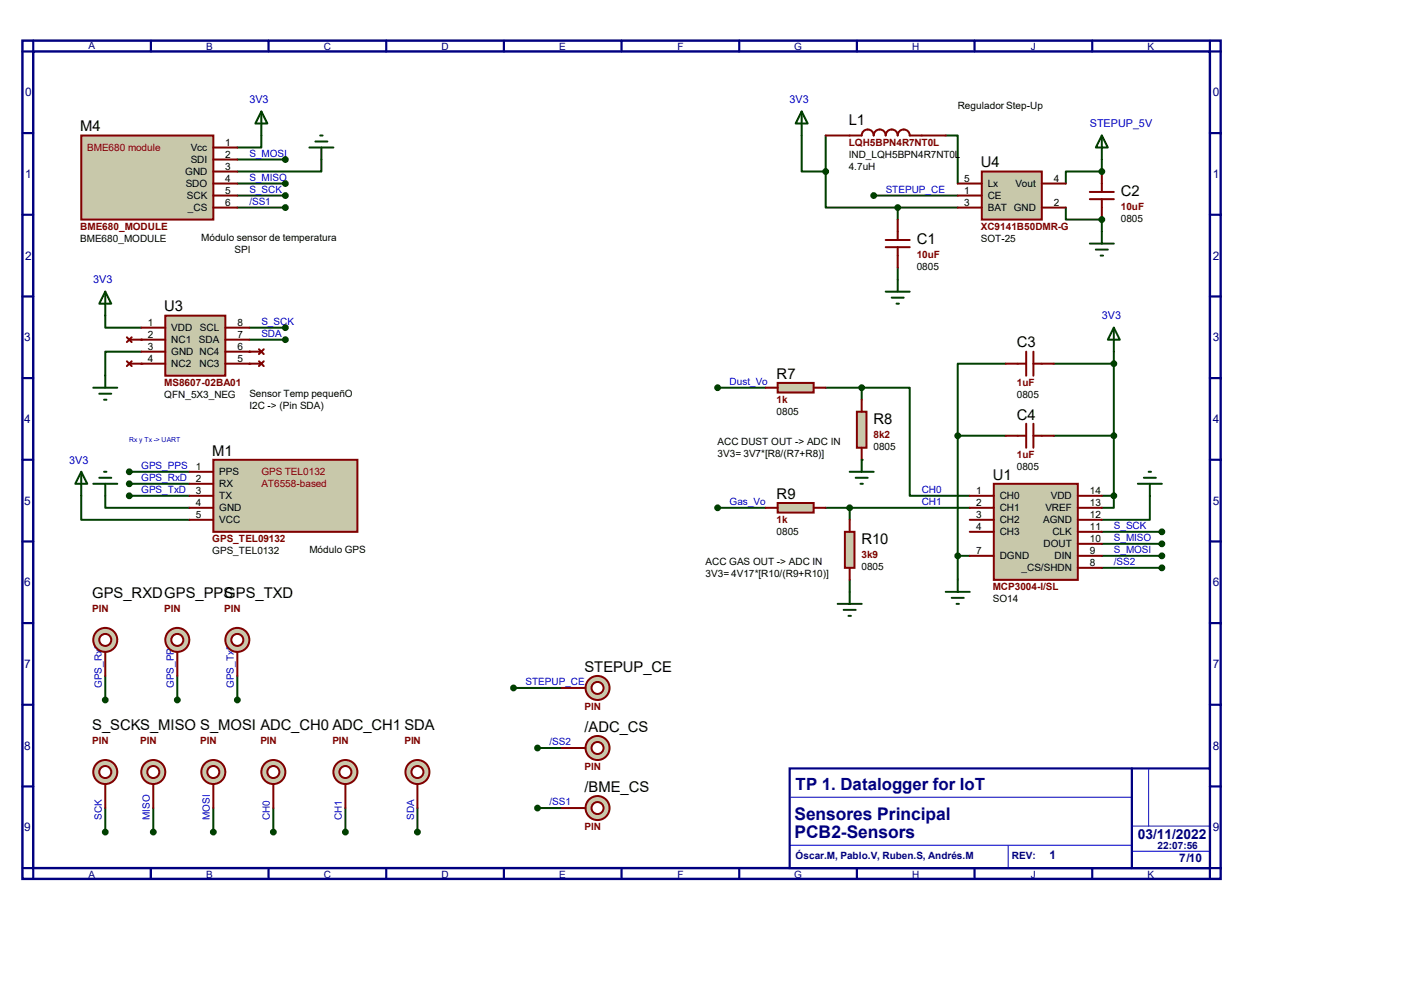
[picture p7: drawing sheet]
<svg xmlns="http://www.w3.org/2000/svg" width="297mm" height="210mm" viewBox="0 0 297 210" stroke-linecap="round" stroke-linejoin="round" font-family="sans-serif">
<path d="M4.7 8.6h253.5v177.3h-253.5zM7 10.9h248.9v172.7h-248.9z" fill="none" stroke="#000080" stroke-width=".51"/>
<path d="M7 8.6v2.3h-2.3M31.9 8.6v2.3" fill="none" stroke="#000080" stroke-width=".47"/>
<path d="M167 162.5h88.9v21.1h-88.9z" fill="#fff" stroke="#000080" stroke-width=".47"/>
<g fill="none" stroke="#000080" stroke-width=".47">
<path d="M56.8 8.6v2.3M81.7 8.6v2.3M106.6 8.6v2.3M131.5 8.6v2.3M156.4 8.6v2.3M181.3 8.6v2.3M206.2 8.6v2.3M231.1 8.6v2.3M255.9 8.6v2.3h2.3M4.7 28.2h2.3M255.9 28.2h2.3M4.7 45.4h2.3"/>
<path d="M255.9 45.4h2.3M4.7 62.7h2.3M4.7 80h2.3M255.9 62.7h2.3M255.9 80h2.3M4.7 97.2h2.3M255.9 97.2h2.3M4.7 114.5h2.3M255.9 114.5h2.3M4.7 131.8h2.3M255.9 131.8h2.3M4.7 149.1h2.3"/>
<path d="M255.9 149.1h2.3M4.7 166.3h2.3M239.4 162.5v21.1M255.9 166.3h2.3M4.7 183.6h2.3v2.3M31.9 183.6v2.3M56.8 183.6v2.3M81.7 183.6v2.3M106.6 183.6v2.3M131.5 183.6v2.3M156.4 183.6v2.3M181.3 183.6v2.3"/>
<path d="M206.2 183.6v2.3M231.1 183.6v2.3M258.2 183.6h-2.3v2.3"/>
</g>
<path d="M167 178.8h72.4M167.3 168.6h71.9M213.3 178.8v4.8M239.4 174.7h16.3M243 162.5v12.2M239.4 180h16.5" fill="none" stroke="#0000c0" stroke-width=".21"/>
<path d="M200.1 28.7h2.5v10.1M233.1 36.3h-7.6v2.5M189.9 56.6v2.5M202.6 43.9h-12.7v2.5M17.2 104.9v5h22.8M22.3 104.9v2.5h17.7" fill="none" stroke="#004000" stroke-width=".42"/>
<circle cx="233.1" cy="36.3" r=".21" fill="#004000"/>
<path d="M169.6 28.7v7.6h5.1M174.7 36.3v7.6h15.2M174.7 28.7v7.6M233.1 33.7v2.6M225.5 43.9v2.5h7.6" fill="none" stroke="#004000" stroke-width=".42"/>
<circle cx="233.1" cy="46.4" r=".21" fill="#004000"/>
<g fill="none" stroke="#004000" stroke-width=".42">
<path d="M50.2 33.7h10.2M50.2 38.8h10.2M55.3 28.7v2.5h-5.1M68 33.7v2.6h-17.8M50.2 41.4h10.2M50.2 43.9h10.2M233.1 46.4v2.6M212.8 76.9h-10.2v15.3M222.9 76.9h12.7M235.6 74.4v30.5M27.3 99.8h12.7M202.6 92.2h10.2"/>
<path d="M202.6 92.2v30.4M222.9 92.2h12.7M27.3 104.9h12.7M27.3 102.3h12.7M202.6 117.6h2.5M233.1 112.5h12.7M233.1 115h12.7M233.1 117.6h12.7M233.1 104.9h2.5M235.6 104.9v2.5h-2.5M243.2 104.9v5h-10.1M233.1 120.1h12.7"/>
</g>
<g fill="#004000">
<circle cx="29.9" cy="71.8" r=".21"/>
<circle cx="29.9" cy="76.9" r=".21"/>
<circle cx="52.7" cy="76.9" r=".21"/>
<circle cx="52.7" cy="74.4" r=".21"/>
</g>
<path d="M22.3 66.8v2.5h7.6M29.9 74.4h-7.6v5.1M52.7 69.3h7.7M52.7 71.8h7.7M113.7 158.2h5.1M22.3 170.9v5.1M32.4 170.9v5.1M45.1 170.9v5.1" fill="none" stroke="#004000" stroke-width=".42"/>
<circle cx="182.3" cy="97.2" r=".21" fill="#004000"/>
<g fill="none" stroke="#004000" stroke-width=".42">
<path d="M184.8 41.4h17.8M151.8 82h10.2M174.7 82h7.6M182.3 82h10.1v22.9h12.7M182.3 82v2.5M151.8 107.4h10.2M174.7 107.4h30.4M179.7 107.4v2.5M179.7 122.6v2.6M22.3 143v5M37.5 143v5M50.2 143v5"/>
<path d="M108.6 145.5h10.2M57.8 170.9v5.1M73.1 170.9v5.1M88.3 170.9v5.1M113.7 170.9h5.1"/>
</g>
<path d="M45.1 97.2h30.5v15.3h-30.5z" fill="#c8c8aa" stroke="#800000" stroke-width=".42"/>
<g fill="none" stroke="#800000" stroke-width=".42">
<path d="M174.7 28.7h7.6a1.27 1.27 0 0 1 1.3-1.3 1.27 1.27 0 0 1 1.2 1.3 1.27 1.27 0 0 1 1.3-1.3 1.27 1.27 0 0 1 1.3 1.3 1.27 1.27 0 0 1 1.2-1.3 1.27 1.27 0 0 1 1.3 1.3 1.27 1.27 0 0 1 1.3-1.3 1.27 1.27 0 0 1 1.2 1.3h7.7M233.1 36.3v4.3M187.4 52.3h5M187.4 50.8h5M189.9 46.4v4.4M189.9 52.3v4.3M230.5 42.1h5.1M230.5 40.6h5.1M233.1 42.1v4.3M40 99.8h5.1M40 109.9h5.1M40 107.4h5.1"/>
<path d="M40 104.9h5.1M40 102.3h5.1"/>
</g>
<g fill="none" stroke="#004000" stroke-width=".42">
<path d="M55.3 23.6l1.3 2.5h-2.6zM55.3 23.6v5.1M65.4 31.2h5.1M66.7 29.9h2.6M67.7 28.7h.5M68 31.2v2.5M169.6 23.6l1.3 2.5h-2.6zM169.6 23.6v5.1M233.1 28.7l1.3 2.5h-2.6zM233.1 28.7v5M189.9 59.1v2.6M230.5 51.5h5.1"/>
<path d="M231.8 52.8h2.6M232.8 54.1h.5M233.1 49v2.5M187.4 61.7h5M188.6 62.9h2.6M189.7 64.2h.5M17.2 99.8l1.3 2.5h-2.6zM17.2 99.8v5.1M22 99.8h.5M19.7 102.3h5.1M21 101h2.5M22.3 102.3v2.6"/>
</g>
<path d="M207.7 36.3h12.7v10.1h-12.7z" fill="#c8c8aa" stroke="#800000" stroke-width=".42"/>
<path d="M202.6 38.8h5.1M220.4 38.8h5.1M202.6 41.4h5.1M202.6 43.9h5.1M220.4 43.9h5.1" fill="none" stroke="#800000" stroke-width=".42"/>
<g fill="#004000" stroke="#004000" stroke-width=".42">
<circle cx="189.9" cy="43.9" r=".51"/>
<circle cx="233.1" cy="36.3" r=".51"/>
<circle cx="174.7" cy="36.3" r=".51"/>
<circle cx="233.1" cy="46.4" r=".51"/>
</g>
<path d="M210.2 102.3h17.8v20.3h-17.8z" fill="#c8c8aa" stroke="#800000" stroke-width=".42"/>
<g fill="none" stroke="#800000" stroke-width=".42">
<path d="M212.8 76.9h4.3M217.1 74.4v5.1M218.6 74.4v5.1M218.6 76.9h4.3M212.8 92.2h4.3M217.1 89.6v5.1M218.6 89.6v5.1M218.6 92.2h4.3M205.1 104.9h5.1M205.1 107.4h5.1M205.1 109.9h5.1M205.1 112.5h5.1"/>
<path d="M205.1 117.6h5.1M228 104.9h5.1M228 107.4h5.1M228 109.9h5.1M228 112.5h5.1M228 117.6h5.1M228 115h5.1M228 120.1h5.1"/>
</g>
<g fill="#004000" stroke="#004000" stroke-width=".42">
<circle cx="245.8" cy="112.5" r=".51"/>
<circle cx="245.8" cy="115" r=".51"/>
<circle cx="245.8" cy="117.6" r=".51"/>
<circle cx="245.8" cy="120.1" r=".51"/>
<circle cx="235.6" cy="76.9" r=".51"/>
<circle cx="235.6" cy="104.9" r=".51"/>
<circle cx="235.6" cy="92.2" r=".51"/>
<circle cx="202.6" cy="92.2" r=".51"/>
<circle cx="202.6" cy="117.6" r=".51"/>
<circle cx="27.3" cy="104.9" r=".51"/>
<circle cx="27.3" cy="102.3" r=".51"/>
<circle cx="27.3" cy="99.8" r=".51"/>
</g>
<path d="M235.6 69.3l1.3 2.5h-2.5zM235.6 69.3v5.1M243 99.8h.5M240.7 102.3h5.1M242 101h2.5M243.2 102.3v2.6M200.1 125.2h5M201.3 126.4h2.6M202.4 127.7h.5M202.6 122.6v2.6" fill="none" stroke="#004000" stroke-width=".42"/>
<path d="M17.2 28.7h27.9v17.7h-27.9z" fill="#c8c8aa" stroke="#800000" stroke-width=".42"/>
<path d="M45.1 31.2h5.1M45.1 33.7h5.1M45.1 36.3h5.1M45.1 38.8h5.1M45.1 41.4h5.1M45.1 43.9h5.1M26.8 71.3l1.1 1M26.8 76.4l1.1 1M27.3 71.8h2.6M27.3 76.9h2.6M27.9 71.3l-1.1 1M27.9 76.4l-1.1 1" fill="none" stroke="#800000" stroke-width=".42"/>
<g fill="#004000" stroke="#004000" stroke-width=".42">
<circle cx="60.4" cy="33.7" r=".51"/>
<circle cx="60.4" cy="38.8" r=".51"/>
<circle cx="60.4" cy="41.4" r=".51"/>
<circle cx="60.4" cy="43.9" r=".51"/>
</g>
<path d="M35 66.8h12.7v12.7h-12.7z" fill="#c8c8aa" stroke="#800000" stroke-width=".42"/>
<path d="M29.9 69.3h5.1M29.9 71.8h5.1M29.9 74.4h5.1M29.9 76.9h5.1M47.7 69.3h5M47.7 71.8h5M47.7 74.4h7.6M47.7 76.9h7.6M54.8 76.4l1 1M54.8 73.9l1 1M55.8 76.4l-1 1M55.8 73.9l-1 1" fill="none" stroke="#800000" stroke-width=".42"/>
<circle cx="126.4" cy="158.2" r="2.54" fill="#c8c8aa" stroke="#800000" stroke-width=".42"/>
<circle cx="126.4" cy="158.2" r="1.27" fill="#fff" stroke="#800000" stroke-width=".42"/>
<path d="M118.8 158.2h5.1" fill="none" stroke="#800000" stroke-width=".42"/>
<circle cx="113.7" cy="158.2" r=".51" fill="#004000" stroke="#004000" stroke-width=".42"/>
<circle cx="45.1" cy="163.3" r="2.54" fill="#c8c8aa" stroke="#800000" stroke-width=".42"/>
<circle cx="45.1" cy="163.3" r="1.27" fill="#fff" stroke="#800000" stroke-width=".42"/>
<path d="M45.1 165.8v5.1" fill="none" stroke="#800000" stroke-width=".42"/>
<circle cx="32.4" cy="163.3" r="2.54" fill="#c8c8aa" stroke="#800000" stroke-width=".42"/>
<circle cx="32.4" cy="163.3" r="1.27" fill="#fff" stroke="#800000" stroke-width=".42"/>
<path d="M32.4 165.8v5.1" fill="none" stroke="#800000" stroke-width=".42"/>
<circle cx="22.3" cy="163.3" r="2.54" fill="#c8c8aa" stroke="#800000" stroke-width=".42"/>
<circle cx="22.3" cy="163.3" r="1.27" fill="#fff" stroke="#800000" stroke-width=".42"/>
<path d="M22.3 165.8v5.1" fill="none" stroke="#800000" stroke-width=".42"/>
<g fill="#004000" stroke="#004000" stroke-width=".42">
<circle cx="22.3" cy="176" r=".51"/>
<circle cx="32.4" cy="176" r=".51"/>
<circle cx="45.1" cy="176" r=".51"/>
<circle cx="60.4" cy="69.3" r=".51"/>
<circle cx="60.4" cy="71.8" r=".51"/>
</g>
<path d="M22.3 61.7l1.2 2.5h-2.5zM22.3 61.7v5.1M22.3 79.5v2.5M19.7 82h5.1M21 83.3h2.5M22 84.5h.5" fill="none" stroke="#004000" stroke-width=".42"/>
<path d="M164.5 81h7.6v2h-7.6z" fill="#c8c8aa" stroke="#800000" stroke-width=".42"/>
<path d="M162 82h2.5M172.1 82h2.6" fill="none" stroke="#800000" stroke-width=".42"/>
<path d="M181.3 87.1h2v7.6h-2z" fill="#c8c8aa" stroke="#800000" stroke-width=".42"/>
<path d="M182.3 84.5v2.6M182.3 94.7v2.5" fill="none" stroke="#800000" stroke-width=".42"/>
<path d="M179.7 99.8h5.1M182.3 97.2v2.6M181 101h2.6M182 102.3h.5" fill="none" stroke="#004000" stroke-width=".42"/>
<path d="M164.5 106.4h7.6v2h-7.6z" fill="#c8c8aa" stroke="#800000" stroke-width=".42"/>
<path d="M162 107.4h2.5M172.1 107.4h2.6" fill="none" stroke="#800000" stroke-width=".42"/>
<path d="M178.7 112.5h2.1v7.6h-2.1z" fill="#c8c8aa" stroke="#800000" stroke-width=".42"/>
<path d="M179.7 109.9v2.6M179.7 120.1v2.5" fill="none" stroke="#800000" stroke-width=".42"/>
<path d="M177.2 127.7h5.1M178.5 129h2.5M179.5 130.3h.5M179.7 125.2v2.5" fill="none" stroke="#004000" stroke-width=".42"/>
<g fill="#004000" stroke="#004000" stroke-width=".42">
<circle cx="151.8" cy="82" r=".51"/>
<circle cx="151.8" cy="107.4" r=".51"/>
<circle cx="182.3" cy="82" r=".51"/>
<circle cx="179.7" cy="107.4" r=".51"/>
</g>
<circle cx="57.8" cy="163.3" r="2.54" fill="#c8c8aa" stroke="#800000" stroke-width=".42"/>
<circle cx="57.8" cy="163.3" r="1.27" fill="#fff" stroke="#800000" stroke-width=".42"/>
<path d="M57.8 165.8v5.1" fill="none" stroke="#800000" stroke-width=".42"/>
<circle cx="57.8" cy="176" r=".51" fill="#004000" stroke="#004000" stroke-width=".42"/>
<circle cx="73.1" cy="163.3" r="2.54" fill="#c8c8aa" stroke="#800000" stroke-width=".42"/>
<circle cx="73.1" cy="163.3" r="1.27" fill="#fff" stroke="#800000" stroke-width=".42"/>
<path d="M73.1 165.8v5.1" fill="none" stroke="#800000" stroke-width=".42"/>
<g fill="#004000" stroke="#004000" stroke-width=".42">
<circle cx="73.1" cy="176" r=".51"/>
<circle cx="184.8" cy="41.4" r=".51"/>
</g>
<circle cx="126.4" cy="145.5" r="2.54" fill="#c8c8aa" stroke="#800000" stroke-width=".42"/>
<circle cx="126.4" cy="145.5" r="1.27" fill="#fff" stroke="#800000" stroke-width=".42"/>
<path d="M118.8 145.5h5.1" fill="none" stroke="#800000" stroke-width=".42"/>
<circle cx="108.6" cy="145.5" r=".51" fill="#004000" stroke="#004000" stroke-width=".42"/>
<circle cx="126.4" cy="170.9" r="2.54" fill="#c8c8aa" stroke="#800000" stroke-width=".42"/>
<circle cx="126.4" cy="170.9" r="1.27" fill="#fff" stroke="#800000" stroke-width=".42"/>
<path d="M118.8 170.9h5.1" fill="none" stroke="#800000" stroke-width=".42"/>
<circle cx="113.7" cy="170.9" r=".51" fill="#004000" stroke="#004000" stroke-width=".42"/>
<circle cx="88.3" cy="163.3" r="2.54" fill="#c8c8aa" stroke="#800000" stroke-width=".42"/>
<circle cx="88.3" cy="163.3" r="1.27" fill="#fff" stroke="#800000" stroke-width=".42"/>
<path d="M88.3 165.8v5.1" fill="none" stroke="#800000" stroke-width=".42"/>
<circle cx="88.3" cy="176" r=".51" fill="#004000" stroke="#004000" stroke-width=".42"/>
<circle cx="37.5" cy="135.3" r="2.54" fill="#c8c8aa" stroke="#800000" stroke-width=".42"/>
<circle cx="37.5" cy="135.3" r="1.27" fill="#fff" stroke="#800000" stroke-width=".42"/>
<path d="M37.5 137.9v5.1" fill="none" stroke="#800000" stroke-width=".42"/>
<circle cx="37.5" cy="148" r=".51" fill="#004000" stroke="#004000" stroke-width=".42"/>
<circle cx="50.2" cy="135.3" r="2.54" fill="#c8c8aa" stroke="#800000" stroke-width=".42"/>
<circle cx="50.2" cy="135.3" r="1.27" fill="#fff" stroke="#800000" stroke-width=".42"/>
<path d="M50.2 137.9v5.1" fill="none" stroke="#800000" stroke-width=".42"/>
<circle cx="50.2" cy="148" r=".51" fill="#004000" stroke="#004000" stroke-width=".42"/>
<circle cx="22.3" cy="135.3" r="2.54" fill="#c8c8aa" stroke="#800000" stroke-width=".42"/>
<circle cx="22.3" cy="135.3" r="1.27" fill="#fff" stroke="#800000" stroke-width=".42"/>
<path d="M22.3 137.9v5.1" fill="none" stroke="#800000" stroke-width=".42"/>
<circle cx="22.3" cy="148" r=".51" fill="#004000" stroke="#004000" stroke-width=".42"/>
<g font-size="3.7" fill="#000080">
<text x="168.1" y="173.5">Sensores Principal</text>
<text x="168.1" y="177.3">PCB2-Sensors</text>
</g>
<text font-size="3.6" fill="#000080" x="168.3" y="167.1">TP 1. Datalogger for IoT</text>
<g font-size="3.1">
<text x="17" y="27.8">M4</text>
<text x="179.5" y="26.5">L1</text>
<text x="207.5" y="35.4">U4</text>
<text x="237.1" y="41.4">C2</text>
<text x="193.9" y="51.6">C1</text>
<text x="34.8" y="65.9">U3</text>
<text x="215.1" y="73.5">C3</text>
<text x="164.3" y="80.1">R7</text>
<text x="184.8" y="89.7">R8</text>
<text x="215.1" y="88.7">C4</text>
<text x="44.9" y="96.4">M1</text>
<text x="210" y="101.4">U1</text>
<text x="164.3" y="105.5">R9</text>
<text x="182.2" y="115.1">R10</text>
<text x="19.5" y="126.5">GPS_RXDGPS_PPS</text>
<text x="47.5" y="126.5">GPS_TXD</text>
<text x="123.7" y="142.1">STEPUP_CE</text>
<text x="19.5" y="154.5">S_SCKS_MISO S_MOSI ADC_CH0 ADC_CH1 SDA</text>
<text x="123.7" y="154.8">/ADC_CS</text>
<text x="123.7" y="167.5">/BME_CS</text>
</g>
<text font-size="2.9" fill="#000080" x="240.7" y="177.5">03/11/2022</text>
<g font-size="2.5" fill="#000080">
<text x="5.3" y="20.4">0</text>
<text x="256.5" y="20.4">0</text>
<text x="5.3" y="37.7">1</text>
<text x="256.5" y="37.7">1</text>
<text x="5.3" y="54.9">2</text>
<text x="256.5" y="54.9">2</text>
<text x="5.1" y="72.2">3</text>
<text x="256.5" y="72.2">3</text>
<text x="5.1" y="89.5">4</text>
<text x="256.5" y="89.5">4</text>
<text x="5.1" y="106.8">5</text>
<text x="256.5" y="106.8">5</text>
<text x="5.1" y="124">6</text>
<text x="256.5" y="124">6</text>
<text x="5.1" y="141.3">7</text>
<text x="256.5" y="141.3">7</text>
<text x="5.1" y="158.6">8</text>
<text x="256.5" y="158.6">8</text>
<text x="5.1" y="175.9">9</text>
<text x="256.5" y="175.9">9</text>
<text x="222" y="181.7">1</text>
<text x="249.4" y="182.2">7/10</text>
</g>
<g font-size="2.3" fill="#00f">
<text x="52.7" y="21.8">3V3</text>
<text x="167" y="21.8">3V3</text>
<text x="230.5" y="26.9">STEPUP_5V</text>
<text x="19.7" y="59.9">3V3</text>
<text x="233.1" y="67.6">3V3</text>
<text x="14.6" y="98">3V3</text>
</g>
<g font-size="2.1" fill="#000080">
<text x="18.8" y="10.4">A</text>
<text x="43.6" y="10.6">B</text>
<text x="68.5" y="10.6">C</text>
<text x="93.4" y="10.6">D</text>
<text x="118.3" y="10.6">E</text>
<text x="143.3" y="10.6">F</text>
<text x="168" y="10.6">G</text>
<text x="192.9" y="10.6">H</text>
<text x="218.1" y="10.6">J</text>
<text x="242.8" y="10.6">K</text>
<text x="244.9" y="179.6">22:07:56</text>
<text x="18.8" y="185.6">A</text>
<text x="43.6" y="185.6">B</text>
<text x="68.5" y="185.6">C</text>
<text x="93.4" y="185.6">D</text>
<text x="118.3" y="185.6">E</text>
<text x="143.3" y="185.6">F</text>
<text x="168" y="185.6">G</text>
<text x="168.3" y="181.7">Óscar.M, Pablo.V, Ruben.S, Andrés.M</text>
<text x="192.9" y="185.6">H</text>
<text x="214.1" y="181.6">REV:</text>
<text x="218.1" y="185.6">J</text>
<text x="242.8" y="185.6">K</text>
</g>
<g font-size="2.1">
<text x="202.6" y="23">Regulador Step-Up</text>
<text x="40.3" y="32">Vcc</text>
<text x="40.3" y="34.5">SDI</text>
<text x="47.7" y="30.8">1</text>
<text x="47.7" y="33.4">2</text>
<text x="47.7" y="35.9">3</text>
<text x="179.5" y="33.4">IND_LQH5BPN4R7NT0L</text>
<text x="179.5" y="35.9">4.7uH</text>
<text x="39.2" y="37">GND</text>
<text x="39.3" y="39.6">SDO</text>
<text x="47.7" y="38.4">4</text>
<text x="47.7" y="41">5</text>
<text x="204" y="41">1</text>
<text x="204" y="38.4">5</text>
<text x="209" y="39.6">Lx</text>
<text x="214.8" y="39.6">Vout</text>
<text x="222.9" y="38.4">4</text>
<text x="39.5" y="42.1">SCK</text>
<text x="39.8" y="44.7">_CS</text>
<text x="47.7" y="43.5">6</text>
<text x="204" y="43.5">3</text>
<text x="209" y="42.1">CE</text>
<text x="209" y="44.7">BAT GND</text>
<text x="222.9" y="43.5">2</text>
<text x="237.1" y="46.9">0805</text>
<text x="17" y="51.1">BME680_MODULE</text>
<text x="42.6" y="50.9">Módulo sensor de temperatura</text>
<text x="49.6" y="53.5">SPI</text>
<text x="207.5" y="51.1">SOT-25</text>
<text x="193.9" y="57.1">0805</text>
<text x="31.2" y="68.9">1</text>
<text x="31.2" y="71.5">2</text>
<text x="36.2" y="70.1">VDD</text>
<text x="42.3" y="70.1">SCL</text>
<text x="50.2" y="71.5">7</text>
<text x="50.2" y="68.9">8</text>
<text x="31.2" y="74">3</text>
<text x="31.2" y="76.5">4</text>
<text x="36.2" y="72.6">NC1</text>
<text x="36.2" y="75.1">GND NC4</text>
<text x="36.2" y="77.7">NC2</text>
<text x="42.1" y="72.6">SDA</text>
<text x="42.2" y="77.7">NC3</text>
<text x="50.2" y="76.5">5</text>
<text x="50.2" y="74">6</text>
<text x="52.7" y="83.9">Sensor Temp pequeñO</text>
<text x="34.8" y="84.2">QFN_5X3_NEG</text>
<text x="52.7" y="86.5">I2C -&gt; (Pin SDA)</text>
<text x="164.3" y="87.7">0805</text>
<text x="215.1" y="84.2">0805</text>
<text x="151.8" y="94.1">ACC DUST OUT -&gt; ADC IN</text>
<text x="184.8" y="95.2">0805</text>
<text x="41.4" y="101.9">2</text>
<text x="41.4" y="99.4">1</text>
<text x="46.4" y="100.5">PPS</text>
<text x="151.8" y="96.6">3V3= 3V7*[R8/(R7+R8)]</text>
<text x="215.1" y="99.4">0805</text>
<text x="41.4" y="107">4</text>
<text x="41.4" y="104.5">3</text>
<text x="46.4" y="105.6">TX</text>
<text x="46.4" y="103.1">RX</text>
<text x="206.5" y="104.5">1</text>
<text x="206.5" y="107">2</text>
<text x="211.5" y="105.6">CH0</text>
<text x="222.3" y="105.6">VDD</text>
<text x="230.5" y="104.5">14</text>
<text x="230.5" y="107">13</text>
<text x="41.4" y="109.6">5</text>
<text x="46.4" y="110.7">VCC</text>
<text x="46.4" y="108.2">GND</text>
<text x="164.3" y="113.1">0805</text>
<text x="206.5" y="109.6">3</text>
<text x="206.5" y="112.1">4</text>
<text x="211.5" y="108.2">CH1</text>
<text x="211.5" y="110.7">CH2</text>
<text x="211.5" y="113.2">CH3</text>
<text x="220.7" y="110.7">AGND</text>
<text x="221.1" y="108.2">VREF</text>
<text x="222.6" y="113.2">CLK</text>
<text x="230.5" y="112.1">11</text>
<text x="230.5" y="109.6">12</text>
<text x="44.9" y="117.2">GPS_TEL0132</text>
<text x="65.4" y="117">Módulo GPS</text>
<text x="149.3" y="119.5">ACC GAS OUT -&gt; ADC IN</text>
<text x="206.5" y="117.2">7</text>
<text x="211.5" y="118.3">DGND</text>
<text x="220.8" y="115.8">DOUT</text>
<text x="223.1" y="118.3">DIN</text>
<text x="230.5" y="117.2">9</text>
<text x="230.5" y="119.7">8</text>
<text x="230.5" y="114.6">10</text>
<text x="149.3" y="122">3V3= 4V17*[R10/(R9+R10)]</text>
<text x="182.2" y="120.6">0805</text>
<text x="216.1" y="120.9">_CS/SHDN</text>
<text x="210" y="127.3">SO14</text>
</g>
<g font-size="2.1" fill="#800000">
<text x="18.5" y="31.9">BME680 module</text>
<text x="179.5" y="30.9">LQH5BPN4R7NT0L</text>
<text x="237.1" y="44.4">10uF</text>
<text x="17" y="48.6">BME680_MODULE</text>
<text x="207.5" y="48.6">XC9141B50DMR-G</text>
<text x="193.9" y="54.6">10uF</text>
<text x="34.8" y="81.7">MS8607-02BA01</text>
<text x="215.1" y="81.7">1uF</text>
<text x="164.3" y="85.2">1k</text>
<text x="184.8" y="92.7">8k2</text>
<text x="55.3" y="100.5">GPS TEL0132</text>
<text x="215.1" y="96.9">1uF</text>
<text x="55.3" y="103">AT6558-based</text>
<text x="164.3" y="110.6">1k</text>
<text x="44.9" y="114.7">GPS_TEL09132</text>
<text x="182.2" y="118.1">3k9</text>
<text x="210" y="124.8">MCP3004-I/SL</text>
<text x="19.5" y="129.5">PIN</text>
<text x="34.8" y="129.5">PIN</text>
<text x="47.5" y="129.5">PIN</text>
<text x="123.7" y="150.2">PIN</text>
<text x="19.5" y="157.4">PIN</text>
<text x="29.7" y="157.4">PIN</text>
<text x="42.4" y="157.4">PIN</text>
<text x="55.1" y="157.4">PIN</text>
<text x="70.3" y="157.4">PIN</text>
<text x="85.6" y="157.4">PIN</text>
<text x="123.7" y="162.9">PIN</text>
<text x="123.7" y="175.6">PIN</text>
</g>
<g font-size="2.1" fill="#00f">
<text x="52.7" y="33.1">S_MOSI</text>
<text x="52.7" y="38.2">S_MISO</text>
<text x="52.7" y="40.8">S_SCK</text>
<text x="187.4" y="40.8">STEPUP_CE</text>
<text x="52.7" y="43.3">/SS1</text>
<text x="55.3" y="68.7">S_SCK</text>
<text x="55.3" y="71.2">SDA</text>
<text x="154.3" y="81.4">Dust_Vo</text>
<text x="29.9" y="101.7">GPS_RxD</text>
<text x="29.9" y="99.2">GPS_PPS</text>
<text x="29.9" y="104.3">GPS_TxD</text>
<text x="154.3" y="106.8">Gas_Vo</text>
<text x="195" y="104.3">CH0</text>
<text x="195" y="106.8">CH1</text>
<text x="235.6" y="111.9">S_SCK</text>
<text x="235.6" y="114.4">S_MISO</text>
<text x="235.6" y="117">S_MOSI</text>
<text x="235.6" y="119.5">/SS2</text>
<text x="21.5" y="145.5" transform="rotate(-90 21.5 145.5)">GPS_RxD</text>
<text x="36.8" y="145.5" transform="rotate(-90 36.8 145.5)">GPS_PPS</text>
<text x="49.5" y="145.5" transform="rotate(-90 49.5 145.5)">GPS_TxD</text>
<text x="111.2" y="144.9">STEPUP_CE</text>
<text x="116.2" y="157.6">/SS2</text>
<text x="21.5" y="173.4" transform="rotate(-90 21.5 173.4)">SCK</text>
<text x="31.7" y="173.4" transform="rotate(-90 31.7 173.4)">MISO</text>
<text x="44.4" y="173.4" transform="rotate(-90 44.4 173.4)">MOSI</text>
<text x="57.1" y="173.4" transform="rotate(-90 57.1 173.4)">CH0</text>
<text x="72.3" y="173.4" transform="rotate(-90 72.3 173.4)">CH1</text>
<text x="87.6" y="173.4" transform="rotate(-90 87.6 173.4)">SDA</text>
<text x="116.2" y="170.3">/SS1</text>
</g>
<text font-size="1.4" fill="#00f" x="27.3" y="93.5">Rx y Tx -&gt; UART</text>
</svg>
